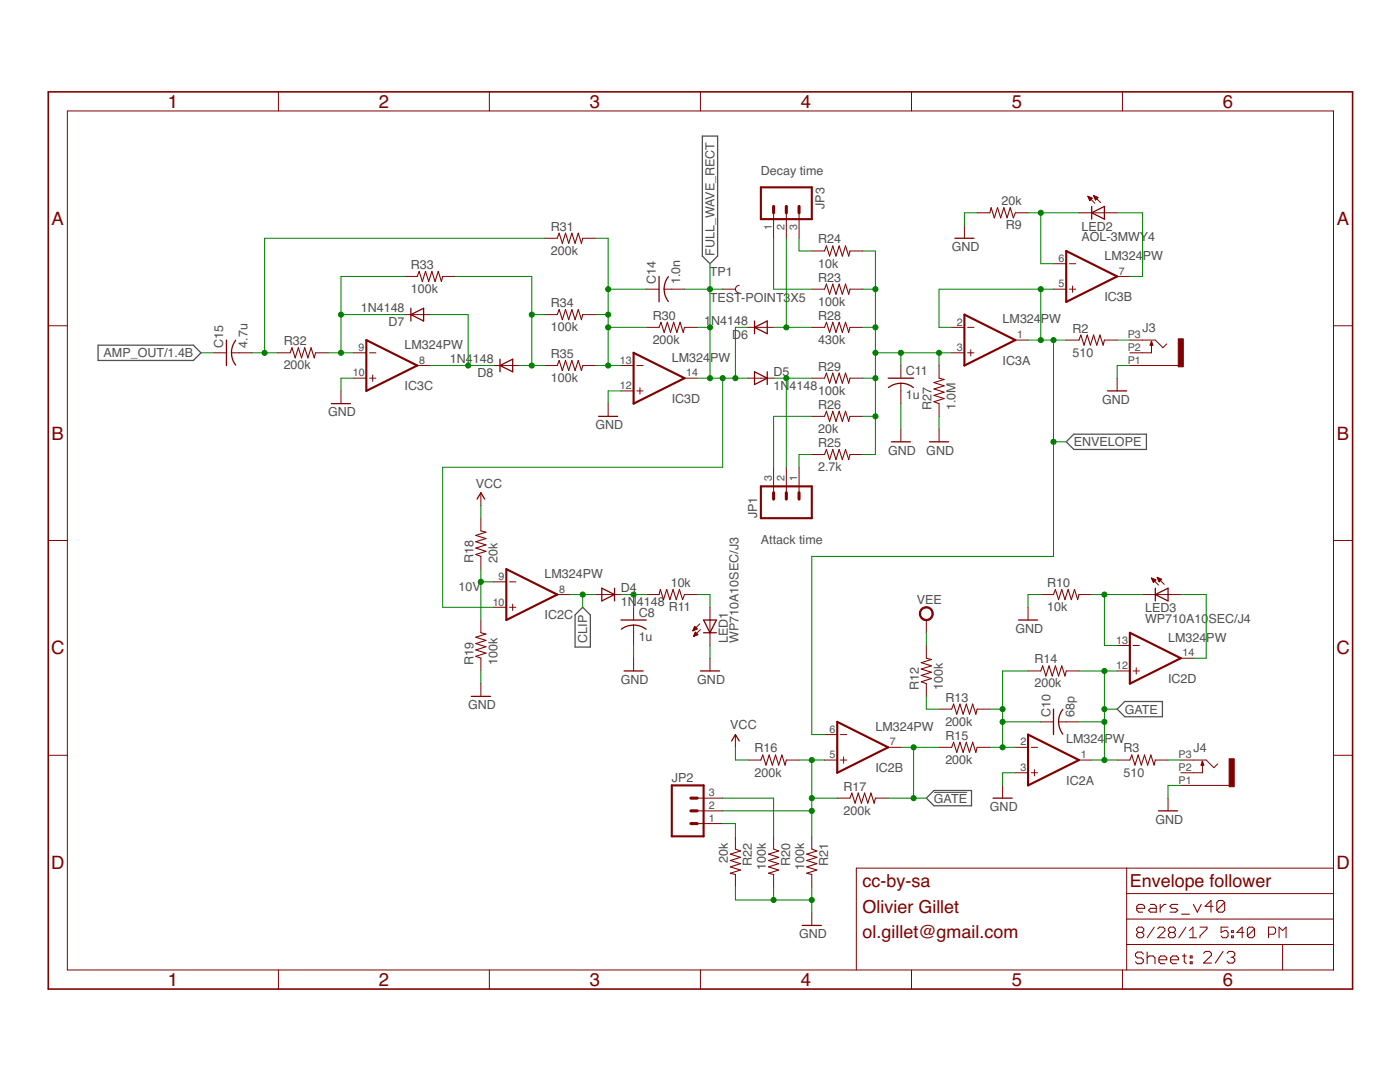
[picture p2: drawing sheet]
<svg xmlns="http://www.w3.org/2000/svg" width="279mm" height="216mm" viewBox="0 0 279 216" stroke-linecap="round" stroke-linejoin="round" font-family="sans-serif">
<path d="M140.2 27.2h3v23.9l-1.5 1.5-1.5-1.5zM19.6 68.9h19l1.5 1.5-1.5 1.5h-19zM212.8 88.2l1.5-1.6h14.5v3.1h-14.5zM116.3 121.2l1.5 1.5v6.4h-3v-6.4zM184.9 159.3l1.5-1.6h7.5v3.1h-7.5zM222.9 141.5l1.6-1.5h7.5v3h-7.5z" fill="none" stroke="#505050" stroke-width=".25"/>
<path d="M186.4 158.1h6.6" fill="none" stroke="#505050" stroke-width=".2"/>
<g fill="none" stroke="#800000" stroke-width=".2">
<path d="M55.6 18.3v3.8M97.7 18.3v3.8M139.8 18.3v3.8M181.9 18.3v3.8M224 18.3v3.8M13.4 22.1h252.7v171.4h-252.7zM217.1 39.2l1.4 1.4M217.1 39.2l.9 .3-.5 .5zM217.1 39.2h.2M217.2 39.3h.4M217.3 39.5h.5M217.3 39.6h.6"/>
<path d="M217.4 39.7h.4M217.4 39.8h.3M217.5 40h.1M218.2 39l1.4 1.4M218.2 39l.9 .4-.5 .5zM218.3 39.1h.2M218.3 39.2h.4M218.4 39.3h.6M218.4 39.5h.7M218.5 39.6h.4M218.5 39.7h.3M218.6 39.8h.1"/>
<path d="M80.7 55.2h2.6M88.3 55.2h2.6M108.7 47.5h2.5M116.3 47.5h2.5M129 57.7h2.5M132.5 57.7h4.1M144.2 57.7h2.6M147.5 56.9a.76 .76 0 0 0-.7 .8 .76 .76 0 0 0 .7 .8M154.4 42.5v5M156.9 42.5v5M159.5 42.5v5M162 57.7h2.5"/>
<path d="M162 50.1h2.5M169.6 57.7h2.6M169.6 50.1h2.6M192.5 45v2.5M195 42.5h2.5M202.6 42.5h2.6M210.2 57.7h2.6M210.2 52.6h2.6M213.4 57.7h1.3M213.4 52.6h1.3M214.1 57.1v1.2M215.3 42.5h7.6"/>
<path d="M222.9 55.2h2.6M9.6 65h3.8M42.7 70.4h2.5M46.2 70.4h4.1M55.4 70.4h2.5M63 70.4h2.5M68.1 78v2.5M70.6 70.4h2.5M70.6 75.5h2.5M73.7 70.4h1.3M73.7 75.5h1.3M74.4 74.8v1.3"/>
<path d="M80.7 62.8h5.1M83.3 72.9h2.5M98.5 72.9h5.1M108.7 72.9h2.5M108.7 62.8h2.5M116.3 72.9h2.5M116.3 62.8h2.5M123.9 72.9h2.5M123.9 78h2.5M127.1 72.9h1.3M127.1 78h1.3M127.7 77.4v1.2"/>
<path d="M129 65.3h2.5M136.6 65.3h2.5M136.6 75.5h2.5M149.3 65.3h5.1M149.3 75.5h5.1M162 65.3h2.5M162 75.5h2.5M169.6 65.3h2.6M169.6 75.5h2.6M179.8 72.9v2.6M179.8 76.5v4M187.4 72.9v2.6"/>
<path d="M189.9 70.4h2.6M189.9 65.3h2.6M193.1 70.4h1.3M193.1 65.3h1.3M193.7 69.8v1.2M202.6 67.9h2.6M212.8 67.9h2.5M220.4 67.9h2.5M222.9 75.5v2.5M225.5 67.9h5.1l1.5 1.5 .8-.8M225.5 72.9h9.6M229.8 68.1v2.3h-4.3"/>
<path d="M266.1 65h3.8M96 98.3v2.6M121.4 80.5v2.6M154.4 93.2v5.1M156.9 93.2v5.1M159.5 93.2v5.1M162 83.1h2.5M162 90.7h2.5M169.6 83.1h2.6M169.6 90.7h2.6M179.8 85.6v2.6M187.4 80.5v2.6"/>
<path d="M187.4 85.6v2.6M9.6 107.8h3.8M96 103.4v2.5M96 111v2.6M98.5 116.1h2.5M101.7 116.1h1.3M111.2 118.6h2.5M118.8 118.6h5.1M129 118.6h2.5M136.6 118.6h2.5M207.7 118.6h2.5M215.3 118.6h2.6"/>
<path d="M228 118.6h7.6M229.8 115.3l1.4 1.4M229.8 115.3h.1M229.8 115.3l.9 .4-.5 .5zM229.9 115.5h.2M229.9 115.6h.5M230 115.7h.7M230 115.8h.6M230.1 116h.4M230.1 116.1h.3M230.2 116.2h.1M230.9 115.2l1.4 1.4"/>
<path d="M230.9 115.2l.9 .4-.5 .5zM230.9 115.2h.1M231 115.3h.3M231.1 115.5h.4M231.1 115.6h.7M231.2 115.7h.5M231.2 115.8h.4M231.3 116h.2M231.3 116.1h.1M266.1 107.8h3.8M96 123.7v2.6M96 131.3v2.6"/>
<path d="M96 136.4v2.6M98.5 121.2h2.5M101.7 121.2h1.3M102.3 120.5v1.3M126.4 121.2v2.5M126.4 124.7v4.1M126.4 131.3v2.6M138.3 125.8h.1M138.3 125.7h.3M138.4 125.6h.5M138.4 125.5h.7M138.4 126.9h.2"/>
<path d="M138.5 126.8h.4M138.5 125.3h.5M138.5 125.2h.4M138.5 126.7h.7M138.6 125.1h.2M138.6 126.6h.6M138.6 125l-.3 .9M138.6 125l.5 .5M138.6 125h.1M138.6 126.4h.5M138.7 126.3h.3M138.7 126.2h.1"/>
<path d="M138.8 126.1l.5 .5-.9 .4zM139.1 125.5l-.8 .4M139.7 124.5l-1.4 1.4M139.8 125.6l-1.4 1.4M141.7 121.2v7.6M141.7 131.3v2.6M184.9 123.7v2.6M184.9 128.8v2.5M184.9 136.4v2.6M205.2 133.9h2.5M205.2 121.2v2.5M212.8 133.9h2.5"/>
<path d="M222.9 133.9h2.6M222.9 128.8h2.6M226.1 133.9h1.3M226.1 128.8h1.3M226.8 133.2v1.3M235.6 131.3h2.6M9.6 150.7h3.8M139.1 159.3h5.1M146.8 146.6v2.5M149.3 151.7h2.5M156.9 151.7h2.6M164.5 151.7h2.6"/>
<path d="M164.5 146.6h2.6M167.1 159.3h2.5M167.7 151.7h1.3M167.7 146.6h1.3M168.4 151v1.3M174.7 159.3h2.5M177.2 149.1h2.6M187.4 149.1h2.5M187.4 141.5h2.5M195 149.1h2.5M195 141.5h2.5M200.1 156.7v2.6"/>
<path d="M202.6 154.2h2.6M202.6 149.1h2.6M205.8 154.2h1.3M205.8 149.1h1.3M206.4 153.6v1.2M207.7 144h2.5M211.3 144h4M215.3 151.7h2.6M222.9 151.7h2.6M230.6 151.7h2.5M233.1 159.3v2.5M235.6 151.7h5.1l1.6 1.5 .7-.8"/>
<path d="M235.6 156.7h9.7M240 151.9v2.3h-4.4M266.1 150.7h3.8M139.1 164.3h5.1M139.1 161.8h5.1M146.8 166.9v2.5M146.8 174.5v2.5M154.4 166.9v2.5M154.4 174.5v2.5M162 166.9v2.5M162 174.5v2.5M224.9 173.2v20.3"/>
<path d="M224.9 178.3h41.2M266.1 173.2h-95.2v20.3M55.6 193.5v3.9M97.7 193.5v3.9M139.8 193.5v3.9M162 182.1v2.6M181.9 193.5v3.9M224 193.5v3.9M224.9 188.5h41.2M224.9 183.4h41.2M227.2 186.1l-.4-.4v-.3l.4-.4h.7l.4 .4v.3l-.4 .4M227.2 186.1l-.4 .3v.4l.4 .3h.7l.4-.3v-.4l-.4-.3"/>
<path d="M227.2 186.1h.7M230.4 185l-1.4 2.1M231.1 185.4l.3-.4h.7l.4 .4v.3l-1.4 1.4h1.4M233.5 186.1l-.3-.4v-.3l.3-.4h.7l.4 .4v.3l-.4 .4M233.5 186.1l-.3 .3v.4l.3 .3h.7l.4-.3v-.4l-.4-.3M233.5 186.1h.7M236.7 185l-1.4 2.1M237.4 187.1h1.4M237.4 185.7l.7-.7v2.1M239.5 185h1.4v.4l-1.4 1.4v.3M245.1 185h-1.4v1.1l.7-.4h.4l.3 .4v.7l-.3 .3h-.8l-.3-.3M245.8 186.8h.3v.3h-.3z"/>
<path d="M245.8 185.7h.3v.4h-.3zM248.2 186.1h-1.4l1.1-1.1v2.1M250.4 185.4l-.4-.4h-.7l-.4 .4v1.4M250.4 185.4v1.4l-.4 .3h-.7l-.4-.3M250.4 185.4l-1.5 1.4M253.2 186.4h1l.4-.3v-.7l-.4-.4h-1v2.1M255.3 187.1v-2.1l.7 .7 .7-.7v2.1M256 188.5v5"/>
</g>
<g fill="none" stroke="#800000" stroke-width=".21">
<path d="M83.3 55.2l.4-1.1 .6 2.1 .6-2.1 .7 2.1 .6-2.1 .6 2.1 .7-2.1 .6 2.1 .2-1M111.2 47.5l.4-1 .6 2.1 .7-2.1 .6 2.1 .6-2.1 .7 2.1 .6-2.1 .6 2.1 .3-1.1M164.5 57.7l.4-1 .7 2 .6-2 .6 2 .7-2 .6 2 .6-2 .7 2 .2-1M164.5 50.1l.4-1 .7 2 .6-2 .6 2 .7-2 .6 2 .6-2 .7 2 .2-1M197.5 42.5l.3-1.1 .6 2.1 .7-2.1 .6 2.1 .6-2.1 .7 2.1 .6-2.1 .6 2.1 .4-1M57.9 70.4l.4-1 .6 2 .6-2 .7 2 .6-2 .6 2 .7-2 .6 2 .3-1M111.2 72.9l.4-1 .6 2 .7-2 .6 2 .6-2 .7 2 .6-2 .6 2 .3-1M111.2 62.8l.4-1 .6 2 .7-2 .6 2 .6-2 .7 2 .6-2 .6 2 .3-1M131.5 65.3l.4-1 .6 2 .7-2 .6 2 .7-2 .6 2 .6-2 .7 2 .2-1M164.5 65.3l.4-1 .7 2 .6-2 .6 2 .7-2 .6 2 .6-2 .7 2 .2-1M164.5 75.5l.4-1.1 .7 2.1 .6-2.1 .6 2.1 .7-2.1 .6 2.1 .6-2.1 .7 2.1 .2-1M187.4 75.5l1 .2-2 .6 2 .7-2 .6 2 .7-2 .6 2 .6-2 .7 1 .3"/>
<path d="M215.3 67.9l.4-1.1 .6 2.1 .7-2.1 .6 2.1 .6-2.1 .7 2.1 .6-2.1 .7 2.1 .2-1M164.5 83.1l.4-1 .7 2 .6-2 .6 2 .7-2 .6 2 .6-2 .7 2 .2-1M164.5 90.7l.4-1 .7 2 .6-2 .6 2 .7-2 .6 2 .6-2 .7 2 .2-1M96 105.9l1 .3-2 .6 2 .7-2 .6 2 .6-2 .7 2 .6-2 .6 1 .4M131.5 118.6l.3-1 .6 2.1 .7-2.1 .6 2.1 .6-2.1 .7 2.1 .6-2.1 .6 2.1 .4-1.1M210.2 118.6l.4-1 .7 2.1 .6-2.1 .6 2.1 .7-2.1 .6 2.1 .6-2.1 .7 2.1 .2-1.1M96 126.3l1 .2-2 .6 2 .7-2 .6 2 .7-2 .6 2 .6-2 .7 1 .3M184.9 131.3l1 .3-2 .6 2 .7-2 .6 2 .6-2 .7 2 .6-2 .6 1 .4M207.7 133.9l.4-1 .6 2 .7-2 .6 2 .6-2 .7 2 .6-2 .6 2 .3-1M151.8 151.7l.4-1.1 .7 2.1 .6-2.1 .6 2.1 .7-2.1 .6 2.1 .6-2.1 .7 2.1 .2-1M169.6 159.3l.4-1.1 .6 2.1 .7-2.1 .6 2.1 .7-2.1 .6 2.1 .6-2.1 .7 2.1 .2-1M189.9 141.5l.4-1 .6 2 .7-2 .6 2 .6-2 .7 2 .6-2 .7 2 .2-1"/>
<path d="M189.9 149.1l.4-1 .6 2 .7-2 .6 2 .6-2 .7 2 .6-2 .7 2 .2-1M225.5 151.7l.4-1.1 .6 2.1 .6-2.1 .7 2.1 .6-2.1 .6 2.1 .7-2.1 .6 2.1 .3-1M146.8 169.4l1 .4-2 .6 2 .7-2 .6 2 .6-2 .7 2 .6-2 .6 1 .3M154.4 169.4l1 .4-2 .6 2 .7-2 .6 2 .6-2 .7 2 .6-2 .6 1 .3M162 169.4l1 .4-2 .6 2 .7-2 .6 2 .6-2 .7 2 .6-2 .6 1 .3M226.9 181.3h1.5v-.5l-.4-.3h-.8l-.3 .3v.8l.3 .4h.8M228.2 190.4l-.4-.4h-.8l-.4 .4v.4l.4 .3h.8l.4 .4v.4l-.4 .4h-.8l-.4-.4M228.9 190v2.3M228.9 191.1l.4-.3h.8l.4 .3v1.2M229.6 180.5h.8l.4 .3v1.2h-1.2l-.4-.4 .4-.3h1.2M231.3 191.5h1.6v-.4l-.4-.3h-.8l-.4 .3v.8l.4 .4h.8M231.5 180.5v1.5"/>
<path d="M232.7 180.5h-.4l-.8 .8M233.6 191.5h1.6v-.4l-.4-.3h-.8l-.4 .3v.8l.4 .4h.8M235.1 180.5h-1.2l-.4 .3 .4 .5h.8l.4 .3-.4 .4h-1.2M235.8 182.4h1.6M236 190.8h.7M236.3 190.4v1.5l.4 .4M237.5 190.8h.4v.3h-.4zM237.5 191.9h.4v.4h-.4zM238.2 180.5l.8 1.5 .7-1.5M240.2 190.2l.4-.4h.8l.4 .4v.4l-1.6 1.6h1.6M242.1 180.8h-1.6l1.2-1.1v2.3M244.1 189.8l-1.6 2.4"/>
<path d="M244.4 180.1v1.5l-.4 .4h-.8l-.4-.4M244.4 180.1l-.4-.4h-.8l-.4 .4v1.5M244.4 180.1l-1.6 1.5M244.9 190.2l.4-.4h.7l.4 .4v.4l-.4 .4M245.7 191h.3M246 191l.4 .4v.4l-.4 .4h-.7l-.4-.4"/>
</g>
<path d="M9.6 18.3h260.3v179.1h-260.3z" fill="none" stroke="#800000" stroke-width=".32"/>
<path d="M151.8 37.4h10.2v6.3h-10.2zM212.8 50.1l10.1 5.1-10.1 5zM73.1 67.9l10.2 5-10.2 5.1zM126.4 70.4l10.2 5.1-10.2 5zM192.5 62.8l10.1 5.1-10.1 5zM151.8 97h10.2v6.4h-10.2zM101 113.6l10.2 5-10.2 5.1zM225.5 126.3l10.1 5-10.1 5.1zM134.1 156.7h6.3v10.2h-6.3zM167.1 144l10.1 5.1-10.1 5.1zM205.2 146.6l10.1 5.1-10.1 5z" fill="none" stroke="#800000" stroke-width=".42"/>
<g fill="none" stroke="#800000" stroke-width=".25">
<path d="M131.5 55.2v5M132.5 57.7a3.9 3.9 0 0 0 .9 2.5M133.4 55.2l-.6 .9-.3 1.6M190.6 47.5h3.8M217.9 42.5l2.5-1.3v2.5zM217.9 41.2v2.5M45.2 67.9v5M47 67.9a4 4 0 0 0 0 5M82 62.8l2.5-1.3v2.6zM82 61.5v2.6M99.8 72.9l2.5-1.2v2.5zM99.8 71.7v2.5"/>
<path d="M150.6 74.2l2.5 1.3-2.5 1.2zM150.6 65.3l2.5-1.2v2.5zM150.6 64.1v2.5M153.1 74.2v2.5M177.2 75.5h5.1M177.3 77.3a4 4 0 0 1 5 0M221 78h3.9M229.8 68.1l.3 .8h-.5zM66.1 80.5h3.8M95.2 99.6l.8-1.3 .7 1.3M119.5 83.1h3.8M177.9 88.2h3.8"/>
<path d="M185.5 88.2h3.8M120.1 117.4l2.5 1.2-2.5 1.3zM122.6 117.4v2.5M230.6 118.6l2.5-1.2v2.5zM230.6 117.4v2.5M94.1 139h3.8M123.9 123.7h5.1M124 125.6a4 4 0 0 1 4.9 0M124.5 133.9h3.9M139.8 133.9h3.8M140.4 123.7h2.6l-1.3 2.6zM140.4 126.3h2.6"/>
<path d="M203.3 123.7h3.8M146 147.8l.8-1.2 .7 1.2M198.2 159.3h3.8M210.2 141.5v5.1M212.1 141.5a4 4 0 0 0 0 5M240 151.9l.2 .8h-.5zM231.2 161.8h3.8M160.1 184.7h3.8"/>
</g>
<g fill="#800000" stroke="#800000" stroke-width=".2">
<path d="M245.3 151.4h1v5.6h-1z"/>
<path d="M235.1 67.6h1.1v5.6h-1.1z"/>
</g>
<path d="M154.4 41.2v1.3M156.9 41.2v1.3M159.5 41.2v1.3M154.4 98.3v1.3M156.9 98.3v1.3M159.5 98.3v1.3M137.9 159.3h1.2M137.9 161.8h1.2M137.9 164.3h1.2" fill="none" stroke="#800000" stroke-width=".61"/>
<path d="M183.8 121.5a1.4 1.4 0 0 1 2.2 .2 1.4 1.4 0 0 1-.7 2.1 1.4 1.4 0 0 1-1.8-1.4h.2a1.14 1.14 0 0 1 1.7-.9 1.14 1.14 0 0 1 .1 1.9 1.14 1.14 0 0 1-1.8-.7v-.3h-.2z" fill-rule="evenodd" fill="#800000" stroke="#800000" stroke-width=".2"/>
<g fill="none" stroke="#008000" stroke-width=".2">
<path d="M80.7 55.2h-12.6v15.2M90.9 55.2h15.2v17.7M108.7 47.5h-55.9v22.9M118.8 47.5h2.6v25.4M121.4 57.7h7.6M136.6 57.7h7.6M141.7 52.6v22.9M154.4 47.5v10.2h7.6M156.9 47.5v17.8M159.5 47.5v2.6h2.5M172.2 57.7h2.5M172.2 50.1h2.5v40.6h-2.5"/>
<path d="M195 42.5h-2.5v2.5M205.2 42.5h10.1M207.7 42.5v10.1h2.5M207.7 57.7v10.2M210.2 57.7h-22.8v7.6h2.5M222.9 42.5h5.1v12.7h-2.5M40.1 70.4h2.6M50.3 70.4h5.1M65.5 70.4h5.1M68.1 62.8h12.6M70.6 75.5h-2.5v2.5M85.8 72.9h12.7"/>
<path d="M85.8 62.8h7.6v10.1M103.6 72.9h5.1M106.1 62.8h2.6M118.8 72.9h5.1M118.8 62.8h2.6M121.4 65.3h7.6M123.9 78h-2.5v2.5M139.1 75.5h10.2M139.1 65.3h2.6M144.2 75.5v17.7h-55.9v28h10.2M149.3 65.3h-2.5v10.2M154.4 75.5h7.6"/>
<path d="M154.4 65.3h7.6M156.9 75.5v17.7M172.2 75.5h2.5M172.2 65.3h2.5M174.7 70.4h15.2M179.8 70.4v2.5M187.4 70.4v2.5M205.2 67.9h7.6M210.2 67.9v43.1h-48.2v35.6h2.5M222.9 67.9h2.6M225.5 72.9h-2.6v2.6M162 83.1h-7.6v10.1"/>
<path d="M162 90.7h-2.5v2.5M172.2 83.1h2.5M179.8 80.5v5.1M187.4 83.1v2.5M210.2 88.2h2.6M96 100.9v2.5M96 113.6v10.1M96 116.1h2.5M113.7 118.6h5.1M116.3 118.6v2.6M123.9 118.6h5.1M126.4 118.6v2.6"/>
<path d="M139.1 118.6h2.6v2.6M207.7 118.6h-2.5v2.6M217.9 118.6h10.1M220.4 118.6v10.2h2.5M235.6 118.6h5.1v12.7h-2.5M96 133.9v2.5M126.4 128.8v2.5M141.7 128.8v2.5M184.9 139v2.5h2.5M184.9 126.3v2.5M205.2 133.9h-5.1v15.2M215.3 133.9h7.6"/>
<path d="M220.4 133.9v17.8M144.2 159.3h10.2v7.6M146.8 149.1v2.6h2.5M159.5 151.7h5M162 151.7v15.2M162 159.3h5.1M177.2 159.3h7.7M179.8 149.1h7.6M182.3 149.1v10.2M197.5 149.1h5.1M197.5 141.5h2.6M200.1 144h7.6"/>
<path d="M202.6 154.2h-2.5v2.5M215.3 144h5.1M217.9 151.7h5M220.4 141.5h2.5M233.1 151.7h2.5M235.6 156.7h-2.5v2.6M144.2 164.3h2.6v2.6M144.2 161.8h17.8M146.8 177v2.6h15.2M154.4 177v2.6M162 177v5.1"/>
</g>
<g fill="#008000" stroke="#008000" stroke-width=".2">
<circle cx="154.4" cy="179.6" r=".51"/>
<circle cx="162" cy="179.6" r=".51"/>
<circle cx="93.4" cy="72.9" r=".51"/>
<circle cx="68.1" cy="62.8" r=".51"/>
<circle cx="68.1" cy="70.4" r=".51"/>
<circle cx="106.1" cy="72.9" r=".51"/>
<circle cx="106.1" cy="62.8" r=".51"/>
<circle cx="121.4" cy="57.7" r=".51"/>
<circle cx="121.4" cy="65.3" r=".51"/>
<circle cx="121.4" cy="62.8" r=".51"/>
<circle cx="121.4" cy="72.9" r=".51"/>
<circle cx="141.7" cy="75.5" r=".51"/>
<circle cx="141.7" cy="65.3" r=".51"/>
<circle cx="146.8" cy="75.5" r=".51"/>
<circle cx="141.7" cy="57.7" r=".51"/>
<circle cx="144.2" cy="75.5" r=".51"/>
<circle cx="156.9" cy="75.5" r=".51"/>
<circle cx="174.7" cy="57.7" r=".51"/>
<circle cx="174.7" cy="65.3" r=".51"/>
<circle cx="174.7" cy="75.5" r=".51"/>
<circle cx="174.7" cy="70.4" r=".51"/>
<circle cx="174.7" cy="83.1" r=".51"/>
<circle cx="179.8" cy="70.4" r=".51"/>
<circle cx="187.4" cy="70.4" r=".51"/>
<circle cx="156.9" cy="65.3" r=".51"/>
<circle cx="207.7" cy="67.9" r=".51"/>
<circle cx="207.7" cy="57.7" r=".51"/>
<circle cx="210.2" cy="67.9" r=".51"/>
<circle cx="210.2" cy="88.2" r=".51"/>
<circle cx="207.7" cy="42.5" r=".51"/>
<circle cx="182.3" cy="149.1" r=".51"/>
<circle cx="182.3" cy="159.3" r=".51"/>
<circle cx="162" cy="161.8" r=".51"/>
<circle cx="162" cy="159.3" r=".51"/>
<circle cx="162" cy="151.7" r=".51"/>
<circle cx="200.1" cy="141.5" r=".51"/>
<circle cx="200.1" cy="144" r=".51"/>
<circle cx="200.1" cy="149.1" r=".51"/>
<circle cx="96" cy="116.1" r=".51"/>
<circle cx="220.4" cy="118.6" r=".51"/>
<circle cx="220.4" cy="151.7" r=".51"/>
<circle cx="220.4" cy="144" r=".51"/>
<circle cx="220.4" cy="133.9" r=".51"/>
<circle cx="220.4" cy="141.5" r=".51"/>
<circle cx="126.4" cy="118.6" r=".51"/>
<circle cx="116.3" cy="118.6" r=".51"/>
<circle cx="52.8" cy="70.4" r=".51"/>
</g>
<g font-size="3.7" fill="#800000">
<text x="33.5" y="21.5">1</text>
<text x="75.6" y="21.5">2</text>
<text x="117.7" y="21.5">3</text>
<text x="159.8" y="21.5">4</text>
<text x="201.9" y="21.5">5</text>
<text x="244.1" y="21.5">6</text>
<text x="10.3" y="44.9">A</text>
<text x="266.8" y="44.9">A</text>
<text x="10.3" y="87.7">B</text>
<text x="266.8" y="87.7">B</text>
<text x="10.2" y="130.6">C</text>
<text x="266.7" y="130.6">C</text>
<text x="10.2" y="173.4">D</text>
<text x="266.7" y="173.4">D</text>
<text x="33.5" y="196.7">1</text>
<text x="75.6" y="196.7">2</text>
<text x="117.7" y="196.7">3</text>
<text x="159.8" y="196.7">4</text>
<text x="201.9" y="196.7">5</text>
<text x="244.1" y="196.7">6</text>
</g>
<g font-size="3.6" fill="#800000">
<text x="172.2" y="177">cc-by-sa</text>
<text x="225.5" y="177">Envelope follower</text>
<text x="172.2" y="182.1">Olivier Gillet</text>
<text x="172.2" y="187.2">ol.gillet@gmail.com</text>
</g>
<g font-size="2.5" fill="#505050">
<text x="151.8" y="34.8">Decay time</text>
<text x="164.5" y="41.7" transform="rotate(-90 164.5 41.7)">JP3</text>
<text x="199.9" y="40.9">20k</text>
<text x="109.9" y="46">R31</text>
<text x="200.7" y="45.7">R9</text>
<text x="215.8" y="46">LED2</text>
<text x="82" y="53.7">R33</text>
<text x="109.9" y="50.8">200k</text>
<text x="142.6" y="51.1" transform="rotate(-90 142.6 51.1)">FULL_WAVE_RECT</text>
<text x="163.3" y="53.4">10k</text>
<text x="163.3" y="48.6">R24</text>
<text x="189.9" y="50.1">GND</text>
<text x="215.8" y="48.2">AOL-3MWY4</text>
<text x="220.4" y="51.9">LM324</text>
<text x="228.1" y="51.9">PW</text>
<text x="82" y="58.5">100k</text>
<text x="130.9" y="56.7" transform="rotate(-90 130.9 56.7)">C14</text>
<text x="135.7" y="56.7" transform="rotate(-90 135.7 56.7)">1.0n</text>
<text x="141.7" y="55.2">TP1</text>
<text x="163.3" y="56.2">R23</text>
<text x="72" y="62.2">1N4148</text>
<text x="77.5" y="65">D7</text>
<text x="109.9" y="61.3">R34</text>
<text x="130.3" y="63.8">R30</text>
<text x="140.6" y="64.8">1</text>
<text x="141.7" y="60.2">TEST-POINT3X5</text>
<text x="142" y="64.8">N4148</text>
<text x="163.3" y="61">100k</text>
<text x="163.3" y="63.8">R28</text>
<text x="200.1" y="64.6">LM324</text>
<text x="207.7" y="64.6">PW</text>
<text x="220.4" y="60.1">IC3B</text>
<text x="20.7" y="71.3">AMP_OUT/1.4B</text>
<text x="44.5" y="69.4" transform="rotate(-90 44.5 69.4)">C15</text>
<text x="49.4" y="69.4" transform="rotate(-90 49.4 69.4)">4.7u</text>
<text x="56.6" y="68.9">R32</text>
<text x="80.7" y="69.6">LM324PW</text>
<text x="109.9" y="66.1">100k</text>
<text x="109.9" y="71.4">R35</text>
<text x="130.3" y="68.6">200k</text>
<text x="146.1" y="67.6">D6</text>
<text x="163.3" y="68.6">430k</text>
<text x="214.1" y="71.2">510</text>
<text x="214.1" y="66.4">R2</text>
<text x="228" y="66.3">J3</text>
<text x="56.6" y="73.7">200k</text>
<text x="80.7" y="77.9">IC3C</text>
<text x="89.8" y="72.4">1N4148</text>
<text x="95.3" y="75.2">D8</text>
<text x="109.9" y="76.2">100k</text>
<text x="134.1" y="72.2">LM324</text>
<text x="141.7" y="72.2">PW</text>
<text x="154.4" y="77.8">1N</text>
<text x="154.4" y="75">D5</text>
<text x="157.6" y="77.8">4148</text>
<text x="163.3" y="74">R29</text>
<text x="180.8" y="74.8">C11</text>
<text x="200.1" y="72.8">IC3A</text>
<text x="65.5" y="83.1">GND</text>
<text x="134.1" y="80.4">IC3D</text>
<text x="163.3" y="78.8">100k</text>
<text x="163.3" y="81.6">R26</text>
<text x="180.8" y="79.7">1u</text>
<text x="185.9" y="81.8" transform="rotate(-90 185.9 81.8)">R27</text>
<text x="190.7" y="81.8" transform="rotate(-90 190.7 81.8)">1.0M</text>
<text x="219.9" y="80.5">GND</text>
<text x="118.8" y="85.6">GND</text>
<text x="163.3" y="86.4">20k</text>
<text x="163.3" y="89.2">R25</text>
<text x="214.3" y="89.1">ENVELOPE</text>
<text x="163.3" y="94">2.7k</text>
<text x="177.2" y="90.7">GND</text>
<text x="184.9" y="90.7">GND</text>
<text x="95" y="97.3">VCC</text>
<text x="151.1" y="103.4" transform="rotate(-90 151.1 103.4)">JP1</text>
<text x="94.5" y="112.3" transform="rotate(-90 94.5 112.3)">R18</text>
<text x="99.3" y="112.3" transform="rotate(-90 99.3 112.3)">20k</text>
<text x="151.8" y="108.5">Attack time</text>
<text x="91.5" y="117.9">10V</text>
<text x="108.7" y="115.3">LM324PW</text>
<text x="123.9" y="118.2">D4</text>
<text x="133.9" y="117.1">10k</text>
<text x="209" y="117.1">R10</text>
<text x="108.7" y="123.6">IC2C</text>
<text x="123.9" y="120.9">1N</text>
<text x="127.1" y="120.9">4148</text>
<text x="127.5" y="123.1">C8</text>
<text x="133.5" y="121.9">R11</text>
<text x="183" y="120.5">VEE</text>
<text x="209" y="121.9">10k</text>
<text x="228.5" y="124.4">WP710A10</text>
<text x="228.5" y="122.2">LED3</text>
<text x="241.2" y="124.4">SEC/J4</text>
<text x="117.2" y="128.2" transform="rotate(-90 117.2 128.2)">CLIP</text>
<text x="127.5" y="127.9">1u</text>
<text x="145.2" y="128.3" transform="rotate(-90 145.2 128.3)">LED1</text>
<text x="147.4" y="128.3" transform="rotate(-90 147.4 128.3)">WP710A10SEC/J3</text>
<text x="202.6" y="126.3">GND</text>
<text x="233.1" y="128">LM324</text>
<text x="240.7" y="128">PW</text>
<text x="94.5" y="132.6" transform="rotate(-90 94.5 132.6)">R19</text>
<text x="99.3" y="132.6" transform="rotate(-90 99.3 132.6)">100k</text>
<text x="123.9" y="136.4">GND</text>
<text x="139.1" y="136.4">GND</text>
<text x="183.4" y="137.7" transform="rotate(-90 183.4 137.7)">R12</text>
<text x="188.2" y="137.7" transform="rotate(-90 188.2 137.7)">100k</text>
<text x="206.4" y="137.2">200k</text>
<text x="206.4" y="132.4">R14</text>
<text x="233.1" y="136.3">IC2D</text>
<text x="93.4" y="141.5">GND</text>
<text x="188.7" y="140">R13</text>
<text x="209.6" y="143" transform="rotate(-90 209.6 143)">C10</text>
<text x="214.4" y="143" transform="rotate(-90 214.4 143)">68p</text>
<text x="224.5" y="142.4">GATE</text>
<text x="145.8" y="145.6">VCC</text>
<text x="174.7" y="145.8">LM324PW</text>
<text x="188.7" y="144.8">200k</text>
<text x="188.7" y="147.6">R15</text>
<text x="212.8" y="148.3">LM324</text>
<text x="220.4" y="148.3">PW</text>
<text x="134.1" y="156">JP2</text>
<text x="150.6" y="155">200k</text>
<text x="150.6" y="150.2">R16</text>
<text x="174.7" y="154.1">IC2B</text>
<text x="188.7" y="152.4">200k</text>
<text x="224.2" y="155">510</text>
<text x="224.2" y="150.2">R3</text>
<text x="238.2" y="150.1">J4</text>
<text x="168.4" y="157.8">R17</text>
<text x="186.4" y="160.2">GATE</text>
<text x="197.6" y="161.8">GND</text>
<text x="212.8" y="156.6">IC2A</text>
<text x="168.4" y="162.6">200k</text>
<text x="230.6" y="164.3">GND</text>
<text x="145.2" y="172.2" transform="rotate(-90 145.2 172.2)">20k</text>
<text x="150" y="172.7" transform="rotate(-90 150 172.7)">R22</text>
<text x="152.9" y="173.6" transform="rotate(-90 152.9 173.6)">100k</text>
<text x="157.7" y="172.7" transform="rotate(-90 157.7 172.7)">R20</text>
<text x="160.5" y="173.6" transform="rotate(-90 160.5 173.6)">100k</text>
<text x="165.3" y="172.7" transform="rotate(-90 165.3 172.7)">R21</text>
<text x="159.5" y="187.2">GND</text>
</g>
<g font-size="2.1" fill="#505050">
<text x="154" y="46" transform="rotate(-90 154 46)">1</text>
<text x="156.6" y="46" transform="rotate(-90 156.6 46)">2</text>
<text x="159.1" y="46" transform="rotate(-90 159.1 46)">3</text>
<text x="211.3" y="52.3">6</text>
<text x="211.3" y="57.3">5</text>
<text x="223.3" y="54.8">7</text>
<text x="190.9" y="65">2</text>
<text x="71.6" y="70">9</text>
<text x="190.9" y="70">3</text>
<text x="203" y="67.5">1</text>
<text x="225.1" y="67.5">P3</text>
<text x="225.1" y="70">P2</text>
<text x="70.4" y="75.1">10</text>
<text x="83.6" y="72.6">8</text>
<text x="123.7" y="72.6">13</text>
<text x="123.7" y="77.7">12</text>
<text x="137" y="75.1">14</text>
<text x="225.1" y="72.6">P1</text>
<text x="154" y="96" transform="rotate(-90 154 96)">3</text>
<text x="156.6" y="96" transform="rotate(-90 156.6 96)">2</text>
<text x="159.1" y="96" transform="rotate(-90 159.1 96)">1</text>
<text x="99.5" y="115.7">9</text>
<text x="111.6" y="118.3">8</text>
<text x="98.3" y="120.8">10</text>
<text x="222.8" y="128.4">13</text>
<text x="236" y="131">14</text>
<text x="222.8" y="133.5">12</text>
<text x="165.5" y="146.2">6</text>
<text x="177.6" y="148.8">7</text>
<text x="203.6" y="148.8">2</text>
<text x="165.5" y="151.3">5</text>
<text x="203.6" y="153.8">3</text>
<text x="215.7" y="151.3">1</text>
<text x="235.2" y="151.3">P3</text>
<text x="235.2" y="153.8">P2</text>
<text x="141.5" y="161.5">2</text>
<text x="141.5" y="158.9">3</text>
<text x="235.2" y="156.4">P1</text>
<text x="141.5" y="164">1</text>
</g>
</svg>
